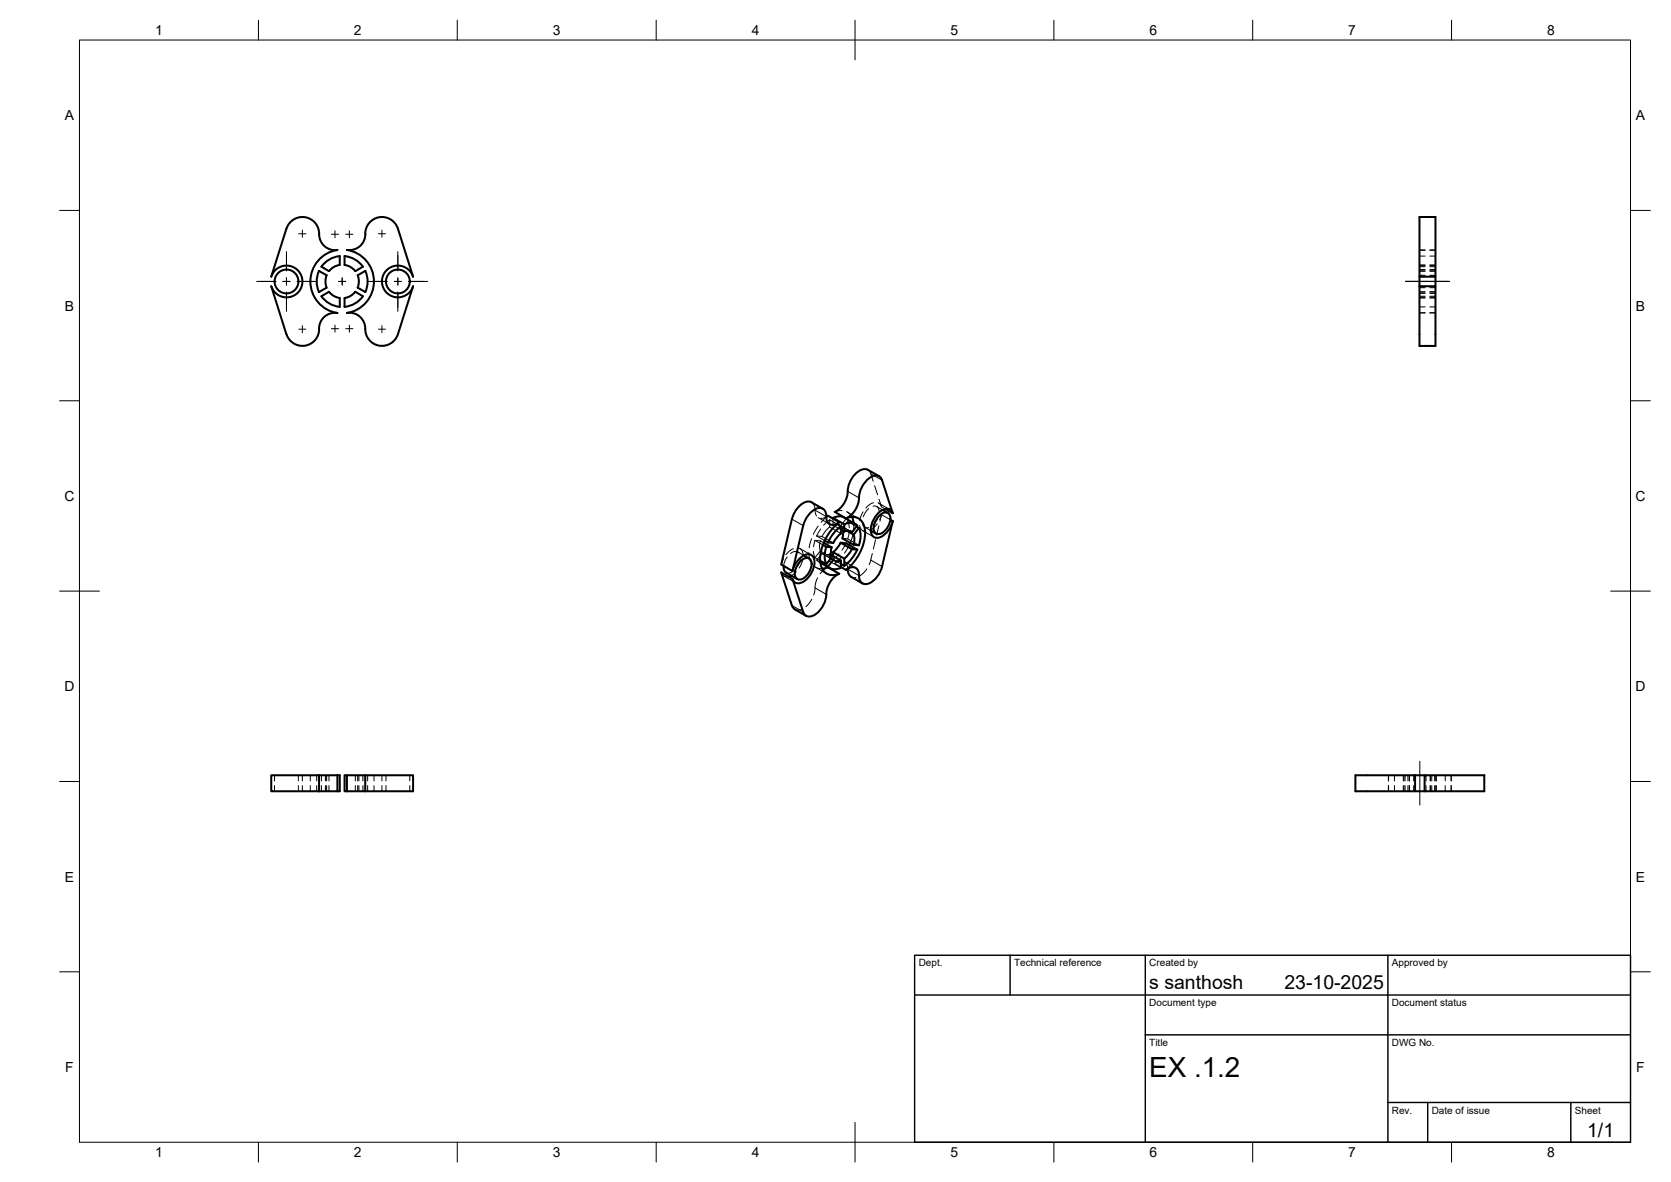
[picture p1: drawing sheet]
<svg xmlns="http://www.w3.org/2000/svg" width="420mm" height="297mm" viewBox="0 0 420 297" stroke-linecap="round" stroke-linejoin="round" font-family="sans-serif">
<!-- layer: Visible -->
<g fill="none" stroke="#000" stroke-width=".51">
<path d="M93.3 55.5a4.2 4.2 0 0 1 6.8 2l3.8 12a4 4 0 0 0-6.2-2 4 4 0 0 0 0 6.5 4 4 0 0 0 6.2-2.1l-3.8 12.1a4.2 4.2 0 0 1-5 2.8 4.2 4.2 0 0 1-3.3-4.7 4 4 0 0 0-4.6-3.4 8 8 0 0 0 6.8-8 8 8 0 0 0-6.7-7.9 4.1 4.1 0 0 0 4.6-4.8 4.2 4.2 0 0 1 1.4-2.5zM356.9 54.5h4v15h-4zM80.8 74.4l1.9-1.1 1.2 1.1 1.5 .5v2.2a6.4 6.4 0 0 1-4.6-2.7zM81.7 66l1.7-1.1 2-.5v2.2l-1.5 .5-1.2 1-1.9-1.1zM82.1 69.2l-1.9-1.1a6.4 6.4 0 0 0 0 5.3l1.9-1.1M82.1 69.2l-.3 1.5 .3 1.6M84.8 78.7a8 8 0 0 1-6.8-8 8 8 0 0 1 6.8-7.9 4.2 4.2 0 0 1-4.6-4.8 4.2 4.2 0 0 0-3.9-3.5 4.2 4.2 0 0 0-4.3 3l-3.8 12a4 4 0 0 1 6.2-2.1 4 4 0 0 1 0 6.5 4 4 0 0 1-6.2-2l3.8 12.1a4.2 4.2 0 0 0 4.7 2.9 4.2 4.2 0 0 0 3.5-4.3M84.8 78.6a4 4 0 0 0-4.6 4.1M86.6 74.9l1.5-.5 1.2-1.1 1.9 1.2a6.4 6.4 0 0 1-4.6 2.6zM86.6 64.4a6.4 6.4 0 0 1 4.7 2.6l-2 1.1-1.2-1-1.5-.5zM89.9 69.2l.3 1.5-.3 1.6 2 1.1a6.4 6.4 0 0 0 0-5.3l-2 1.1M356.9 71.9h4v15h-4z"/>
<path d="M356.9 69.5v2.4M360.9 69.5v2.4M221 119.7l-2.8-1.6a2.87 2.87 0 0 0-3.2 1.1 7.3 7.3 0 0 0-1.9 5.3 6.1 6.1 0 0 1-3.2 4.1l2.8 1.7M202.1 139.6l1.4 .7M206.9 127.9l-2.8-1.7a3.2 3.2 0 0 0-3.6 1.6l-.7 1-.7 1.7-2.7 11.4 2.9 1.6 2.7-11.4a5.9 5.9 0 0 1 3.9-4.4 1.77 1.77 0 0 1 1.9 2.1 1.73 1.73 0 0 0 .7 1.9 1.73 1.73 0 0 0 2-.1l.5-.4M206.9 136.9l.9 .5M207.1 136.4l2 1.1M207.4 135.9l.8 .4M207.8 137.4l1.3 .1M207.8 137.4l-.4 2.7 .4 1.7M207.8 129.9l.4-.3 2.8 1.6M208.9 139.4l2.5 1.5"/>
<path d="M209.1 137.5l-.2 1.7 .2 .9-1.3 1.7M209.5 130.1l2.8 1.7v1.8M209.5 138.8l2.8 1.6M209.5 130.1v.3M209.5 138.8v.9M210.5 131.7l.9 .6v1.8l-1 1-.9 1.3-1.3-.1M211 131.2a12.2 12.2 0 0 0-4.7 10.3 3.2 3.2 0 0 0 4.7 2.7l-2.8-1.6-1.5 .3M211.4 136.4l1.3 .1 2.9 1.6-1.4-.1zM211.4 136.4l-.9 1.3-1 1M211.4 133.1l.9 .5M211.4 132.3l-2 2-1.2 2M212.2 130.1l2.9 1.6"/>
<path d="M212.2 130l-1.2-.3-1.5 .4M212.3 133.6l1.2-.2 .7 .4M212.3 131.8a2.71 2.71 0 0 1 3.3 .3l-1.4 1.7M212.7 130.3a3.2 3.2 0 0 1 4.8 2.6 12.2 12.2 0 0 1-4.8 10.3M213.7 133.5l.5 .3M213.8 136.4l-.2 .6M214.2 138l-.9 1.3-1 1.1M214.2 129.9l.5 1.5M214.6 134.4l.2 .9-.2 1.6M215.3 132.3l.7 .4M215.6 138.1l-1.2 2-2.1 2.1M216 132.7l.4 1.6-.4 2.7-1.4-.1-2.8-1.6 .2-1.9"/>
<path d="M216 132.7l-1.4 1.7-1.6-1M218.9 133.4l1.4 .7M220.8 129.8a1.8 1.8 0 0 1 2.8-.6 3.9 3.9 0 0 1-2.9 5 1.81 1.81 0 0 1-.8-2.7zM221.9 128.2l1.4 .7M222.6 127.9l1.9 1.1M223.9 130.6l.6 .4M224.5 131l-2.7 11.4a5.9 5.9 0 0 1-3.9 4.4 1.77 1.77 0 0 1-1.9-2.2 1.73 1.73 0 0 0-.8-1.8 1.73 1.73 0 0 0-2 .1l-.5 .3M224.5 129l-2.7-8.3a1.7 1.7 0 0 0-2.7-.9 7 7 0 0 0-3.2 6.3 6.1 6.1 0 0 1-3.2 4.2M224.5 129a1.62 1.62 0 0 0-2.6-.9 5.7 5.7 0 0 0-2.7 6.2 1.72 1.72 0 0 0 2.7 .4l.9-.8 .9-1 .8-2M197 142.2l.1 .9 .3 .6 3.1 1.8M199 144.7l-.7 .2M199.3 143.5a5.7 5.7 0 0 1 3.7-4.2 1.68 1.68 0 0 1 1.8 2 6 6 0 0 1-3.6 5.2 1.52 1.52 0 0 1-1.9-1"/>
<path d="M199.9 153.1l2.8 1.7M201 141.3a1.8 1.8 0 0 1 2.8-.7 3.9 3.9 0 0 1-2.9 5.1 1.81 1.81 0 0 1-.8-2.7zM206.2 140.9l1.6 .9M206.3 141.4l2.4 1.4M208.9 140.3l.6 .4M209.5 140.7l-1.3 1.7-2-1.1M209.5 140.7l.7 .3 1.2-.1M211 144.2a6.2 6.2 0 0 0-3.3 5.8 5.8 5.8 0 0 1-4.2 4.9 1.53 1.53 0 0 1-1.5-1.1l-2.7-8.3-2.9-1.6 2.7 8.3 .8 .9M211.4 140.9v1.8a2.71 2.71 0 0 1-3.2-.3M211.4 141.7l.9 .5M211.4 142.5l1.3 .7M212.3 140.4v1.8"/>
<path d="M213.2 142.9v.6a1.88 1.88 0 0 0 .8 1.5l2.9 1.6M80.2 194.8h4.6M80.2 194.8h-12v4h12M80.2 194.8v4M84.8 194.8v4h-4.6M84.8 194.8h.6v4h-.6M87.2 194.8h16.7v4h-16.7zM87.2 194.8h-.6v4h.6M91.8 194.8v4M340.8 194.8h15v4h-15zM355.8 198.8h2.4M355.8 194.8h2.4"/>
<path d="M358.2 194.8h15v4h-15z"/>
<circle cx="72" cy="70.7" r="3"/>
<circle cx="100" cy="70.7" r="3"/>
</g>
<!-- layer: Hidden -->
<g fill="none" stroke="#000" stroke-width=".25">
<path d="M356.9 62.8h1.4M356.9 78.6h1.4M356.9 66.7h1.4M356.9 74.7h1.4M356.9 64.4h1.4M356.9 66.6h1.4M356.9 68.1h1.4M356.9 67h1.4M356.9 69.2h1.4M356.9 72.3h1.4M356.9 73.4h1.4M356.9 67.7h1.4"/>
<path d="M356.9 73.7h1.4M356.9 74.5h1.4M356.9 73.3h1.4M356.9 74.9h1.4M356.9 77.1h1.4M359.5 62.8h1.4M359.5 78.6h1.4M359.5 66.7h1.4M359.5 74.7h1.4M359.5 64.4h1.4M359.5 66.6h1.4M359.5 68.1h1.4"/>
<path d="M359.5 67h1.4M359.5 69.2h1.4M359.5 72.3h1.4M359.5 73.4h1.4M359.5 67.7h1.4M359.5 73.7h1.4M359.5 74.5h1.4M359.5 73.3h1.4M359.5 74.9h1.4M359.5 77.1h1.4M218.2 118.1l.6 .6 .8 2.2M197.9 140l-.5 .9-.4 1.3"/>
<path d="M199.5 137.9l-1.1 .6-.8 .9M200.6 137.7a1.66 1.66 0 0 1 1.4 1.7M200.6 138.7l1.5 .9M200.9 138.9a1.5 1.5 0 0 0-2.1 .2M201.1 137.8l2.9 1.7M203.4 138.9l.1 1.3 .3 1M204 126.2a3.2 3.2 0 0 1 1 2.9l.3 .6M204 135.4l-.5 2.3M204.5 138.6l.4 1.6M204.9 135.8l-.3 1.6M204.9 135.8l2 1.1M204.9 135.8l1.4 .1"/>
<path d="M205.3 134.7l1.4 .1 2.8 1.6M205.3 134.7l2.1 1.2M205.7 132.2l-1.2 2.1M205.8 130.1l2.8 1.6M206.4 132.9l-1.1 1.8M206.7 139.1l-1.4 1.7 .9 .5M206.7 139.1l.8 .3 1.1-.2M206.7 139.1l2.2 1.2M206.9 139.2l2.9 1.7M207.1 136.4l-.8-.5-.2 1.4 .2 1.2M207.8 129.9l-1.5 .4M208.2 129.6l-1.7 1.7"/>
<path d="M208.6 130.6l-1.5 1.4M208.6 139.2l.3 .2M208.6 139.2v1.9M209.5 132l1-.2 .9 .3M209.5 130.4v1.6M209.5 139.7v.9M209.5 132l1.9 1.1M210.5 131.7l-1.9-1.1v1.8M211 139.2l-1.5 1.4M211.1 132l2.9 1.6M211.4 132.1l2.3 1.4M211.4 134.1l-2.8-1.7-1.1 1.1-.8 1.3"/>
<path d="M211.6 140l-1.7 1.6M211.7 128.3l-1.8 .3M211.8 135.3l1.3 .1 2.9 1.6M211.8 132.7l.2 .7M211.8 132.7l1.2 .7M212.2 130.1l.5 .3M212.7 136.5l-1 1.8M212.9 128.6l.7 .5 .6 .8M213 128.7l2.9 1.6M213.1 131l.5 1.6M213.1 131l-1.3 1.7M213.1 131l2.2 1.3"/>
<path d="M213.5 133.8l-.4 1.6M213.5 137l-1.2 2M214.4 134.6l-.6 1.8M214.6 131.4v2M215.6 132.1l-2.9-1.7-1.3 1.7M216.2 132a1.54 1.54 0 0 0 1.5 1.5M216.8 131.1a1.25 1.25 0 0 0 1.6 1.5M216.9 133.4l2.9 1.6M217 128.6l-.8 2.3M217.4 132.5l1.5 .9M218.4 127.8l-.9 1.1-.5 1M219.3 139.1l-.8 2.8"/>
<path d="M219.5 127.2a1.26 1.26 0 0 1 1.6 1.5M219.6 126.3l-1.2 .7-.7 .7M219.9 122.1l.8 2.2M220.2 135.6l-.6 2.3M220.4 127.3l1.5 .9M220.6 131.6l-1 1.1-.8 .5M220.8 126.4l.5 .3 .3 .6M220.8 129.9l-.4 1-.9 1.1M220.9 126.4l2.9 1.7M221 132.1l-.6 2.4M221 125.5l.6 1.8M221.6 129.3l-.4 1.3"/>
<path d="M221.6 127.3l1 .6M221.6 129.3l2.3 1.3M221.6 129.3l-.3 1.7M196.4 143.9l.4 .6 .5 .4h1M197 140.4l-.6 1.5M197.1 144.8l2.9 1.6M199.8 143.2l-1.3 .8-.9-.1M200.2 143.7l-1.2 1M201.3 140l-.2 1-.5 1.3M201.6 153.1l-1.1 .2-.6-.2M201.9 140.6l-1 2.2M204.1 150.6l-1.5 1.8"/>
<path d="M204.5 142.1l1.2 .7 1 .1M204.9 140.2l1.3 .7M205 142.5l2.9 1.7M205.3 140.8a2.74 2.74 0 0 0 3.3 .3l2.8 1.6M205.6 145.2l-.6 1.5-.4 2.8M205.8 141.1l.5 .3M208.2 142.6l-1.2 .7-.8 .9M209.1 140.1l-2.8-1.6-1.4 1.7M209.5 140.6l1.9 1.1M209.9 141.6l1.5 .9M211.5 140.9l-.8 .2-.8 .5M212.3 141.1l2.8 1.6"/>
<path d="M212.6 141.3l.4 .8 .1 .8M214 145l.7 .2 .5-.1M218 143l-1.7 1.7M69 194.8v1.4M69 197.4v1.4M75 194.8v1.4M75 197.4v1.4M76 194.8v1.4M76 197.4v1.4M78 194.8v1.4M78 197.4v1.4M79.6 194.8v1.4"/>
<path d="M79.6 197.4v1.4M80.2 194.8v1.4M80.2 197.4v1.4M80.8 194.8v1.4M80.8 197.4v1.4M81.8 194.8v1.4M81.8 197.4v1.4M82.1 194.8v1.4M82.1 197.4v1.4M82.7 194.8v1.4M82.7 197.4v1.4M89.3 194.8v1.4"/>
<path d="M89.3 197.4v1.4M89.9 194.8v1.4M89.9 197.4v1.4M90.2 194.8v1.4M90.2 197.4v1.4M91.2 194.8v1.4M91.2 197.4v1.4M91.8 194.8v1.4M91.8 197.4v1.4M92.4 194.8v1.4M92.4 197.4v1.4M94 194.8v1.4"/>
<path d="M94 197.4v1.4M96 194.8v1.4M96 197.4v1.4M97 194.8v1.4M97 197.4v1.4M103 194.8v1.4M103 197.4v1.4M349.1 194.8v1.4M349.1 197.4v1.4M350.6 194.8v1.4M350.6 197.4v1.4M352.8 194.8v1.4"/>
<path d="M352.8 197.4v1.4M353 194.8v1.4M353 197.4v1.4M353.3 194.8v1.4M353.3 197.4v1.4M354 194.8v1.4M354 197.4v1.4M354.4 194.8v1.4M354.4 197.4v1.4M355.5 194.8v1.4M355.5 197.4v1.4M358.6 194.8v1.4"/>
<path d="M358.6 197.4v1.4M359.6 194.8v1.4M359.6 197.4v1.4M359.7 194.8v1.4M359.7 197.4v1.4M360 194.8v1.4M360 197.4v1.4M360.7 194.8v1.4M360.7 197.4v1.4M361 194.8v1.4M361 197.4v1.4M361.2 194.8v1.4"/>
<path d="M361.2 197.4v1.4M363.4 194.8v1.4M363.4 197.4v1.4M364.9 194.8v1.4M364.9 197.4v1.4"/>
</g>
<!-- layer: Hidden Narrow -->
<path d="M218.9 119l2.9 1.7M204.9 128.2l2.9 1.6M204.9 147.7l2.9 1.7M218.9 140.7l2.9 1.7" fill="none" stroke="#000" stroke-width=".25"/>
<!-- layer: Visible Narrow -->
<path d="M199.1 130.5l2.9 1.6M213.1 123.5l2.9 1.6M199.1 152.2l2.9 1.6M213.1 143l2.9 1.6" fill="none" stroke="#000" stroke-width=".25"/>
<!-- layer: BORDER -->
<g fill="none" stroke="#000" stroke-width=".25">
<path d="M20 10.1h390v276.9h-390zM65 5.1v5M115 5.1v5M165 5.1v5M215 5.1v10M265 5.1v5M315 5.1v5M365 5.1v5M15 52.9h5M410 52.9h5M15 100.7h5M410 100.7h5"/>
<path d="M15 148.6h10M405 148.6h10M15 196.4h5M410 196.4h5M15 244.2h5M410 244.2h5M65 287v5M115 287v5M165 287v5M215 282.1v9.9M265 287v5M315 287v5"/>
<path d="M365 287v5"/>
</g>
<!-- layer: TITLEBLOCK -->
<path d="M230 240.1h180v46.9h-180zM230 250h180M254 240.1v9.9M288 240.1v46.9M349 240.1v46.9M288 260.1h122M349 277.1h61M359 277.1v9.9M395 277.1v9.9" fill="none" stroke="#000" stroke-width=".36"/>
<!-- layer: Smart Centers -->
<g fill="none" stroke="#000" stroke-width=".25">
<path d="M75.1 58.7h1.8M76 57.8v1.8M83.3 58.9h1.8M84.2 58v1.8M86.9 58.9h1.8M87.8 58v1.8M95.1 58.7h1.8M96 57.8v1.8M64.5 70.7h4.9M71.1 70.7h1.8M72 63.2v4.9M72 69.8v1.8"/>
<path d="M72 73.4v4.8M74.7 70.7h4.8M85.1 70.7h1.8M86 69.8v1.8M92.5 70.7h4.8M99.1 70.7h1.8M100 63.2v4.9M100 69.8v1.8M100 73.4v4.8M102.7 70.7h4.8M353.4 70.7h11M75.1 82.7h1.8"/>
<path d="M76 81.8v1.8M83.3 82.6h1.8M84.2 81.7v1.8M86.9 82.6h1.8M87.8 81.7v1.8M95.1 82.7h1.8M96 81.8v1.8M357 191.3v11"/>
</g>
<text font-size="7" x="289" y="270.6">EX .1.2</text>
<g font-size="4.9">
<text x="289" y="248.5">s santhosh</text>
<text x="323" y="248.5">23-10-2025</text>
<text x="399.1" y="285.7">1/1</text>
</g>
<g font-size="3.5">
<text x="39" y="8.8">1</text>
<text x="89" y="8.8">2</text>
<text x="139" y="8.8">3</text>
<text x="189" y="8.8">4</text>
<text x="239" y="8.8">5</text>
<text x="289" y="8.8">6</text>
<text x="339" y="8.8">7</text>
<text x="389" y="8.8">8</text>
<text x="16.3" y="30.2">A</text>
<text x="411.3" y="30.2">A</text>
<text x="16.3" y="78">B</text>
<text x="411.3" y="78">B</text>
<text x="16.2" y="125.9">C</text>
<text x="411.2" y="125.9">C</text>
<text x="16.2" y="173.7">D</text>
<text x="411.2" y="173.7">D</text>
<text x="16.3" y="221.6">E</text>
<text x="411.3" y="221.6">E</text>
<text x="16.4" y="269.4">F</text>
<text x="411.4" y="269.4">F</text>
<text x="39" y="290.8">1</text>
<text x="89" y="290.8">2</text>
<text x="139" y="290.8">3</text>
<text x="189" y="290.8">4</text>
<text x="239" y="290.8">5</text>
<text x="289" y="290.8">6</text>
<text x="339" y="290.8">7</text>
<text x="389" y="290.8">8</text>
</g>
<g font-size="2.5">
<text x="231" y="242.9">Dept.</text>
<text x="255" y="242.9">Technical reference</text>
<text x="289" y="242.9">Created by</text>
<text x="350" y="242.9">Approved by</text>
<text x="289" y="252.8">Document type</text>
<text x="350" y="252.8">Document status</text>
<text x="289" y="262.9">Title</text>
<text x="350" y="262.9">DWG No.</text>
<text x="350" y="279.9">Rev.</text>
<text x="360" y="279.9">Date of issue</text>
<text x="396" y="279.9">Sheet</text>
</g>
</svg>
